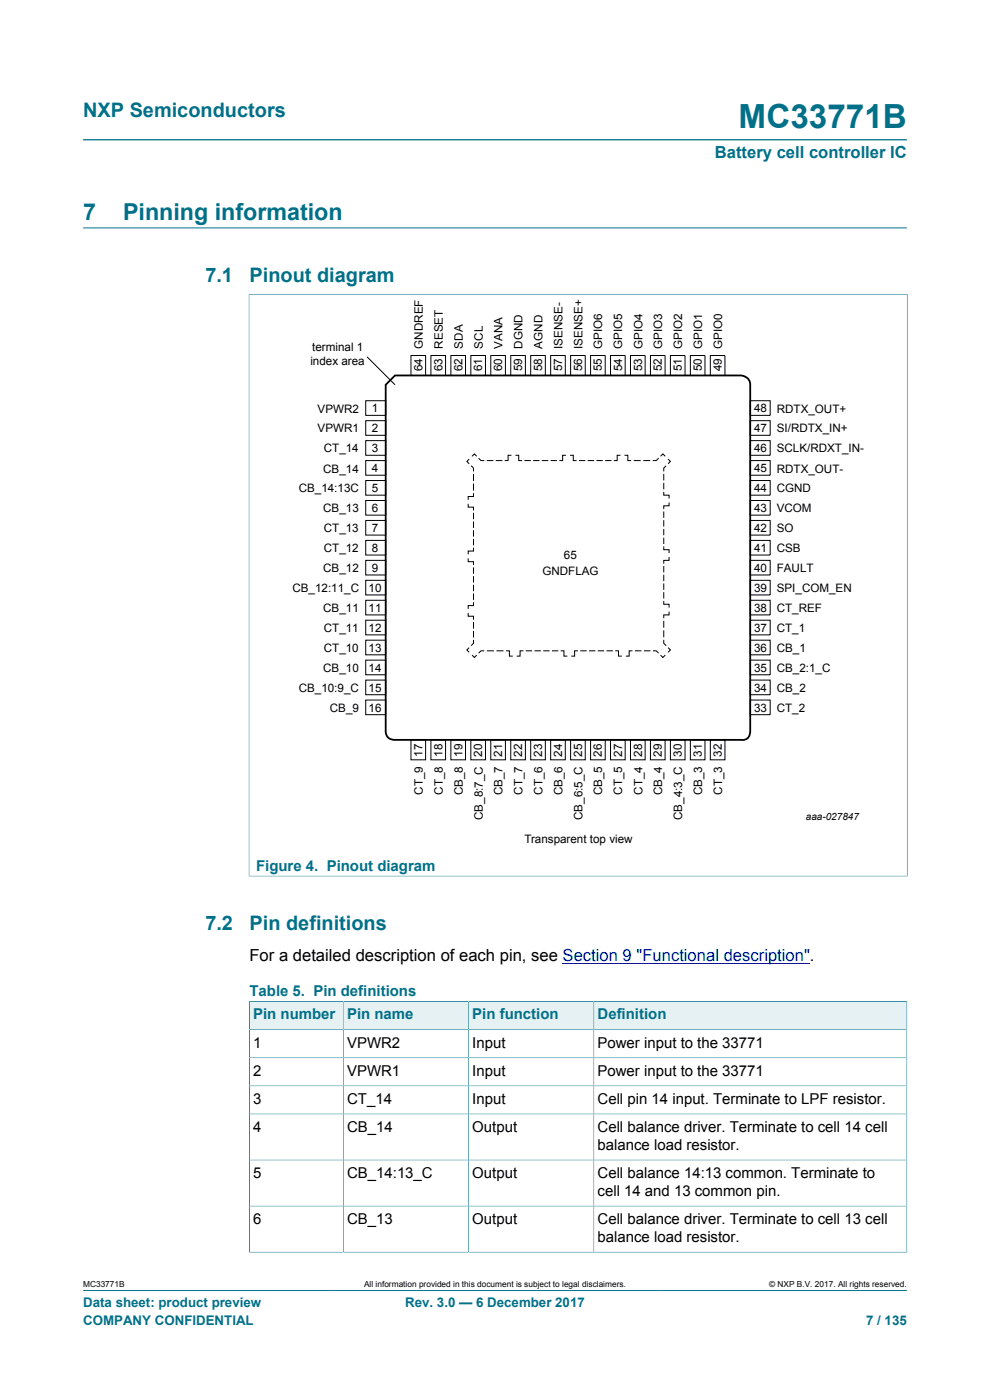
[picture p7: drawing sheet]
<svg xmlns="http://www.w3.org/2000/svg" width="210mm" height="297mm" viewBox="0 0 210 297" stroke-linecap="round" stroke-linejoin="round" font-family="sans-serif">
<path d="M17.6 29.7h174.8M17.6 48.3h174.8M52.7 62.4h139.8M52.8 62.3v123.6M192.4 62.3v123.6M52.7 185.9h139.8M17.6 273.8h174.8" fill="none" stroke="#007088" stroke-width=".21"/>
<g fill="none" stroke="#000" stroke-width=".21">
<path d="M77.9 75.7l5.9 5.9M87.2 75.4h3.1v4.3h-3.1zM91.4 75.4h3.1v4.3h-3.1zM95.6 75.4h3.1v4.3h-3.1zM99.9 75.4h3.1v4.3h-3.1zM104.1 75.4h3.1v4.3h-3.1zM108.3 75.4h3.1v4.3h-3.1zM112.6 75.4h3.1v4.3h-3.1zM116.8 75.4h3.1v4.3h-3.1zM121 75.4h3.1v4.3h-3.1zM125.3 75.4h3.1v4.3h-3.1zM129.5 75.4h3.1v4.3h-3.1z"/>
<path d="M133.7 75.4h3.1v4.3h-3.1zM138 75.4h3.1v4.3h-3.1zM142.2 75.4h3.1v4.3h-3.1zM146.4 75.4h3.1v4.3h-3.1zM150.7 75.4h3.1v4.3h-3.1zM77.6 85h4.2v3.1h-4.2zM77.6 89.2h4.2v3.1h-4.2zM77.6 93.5h4.2v3.1h-4.2zM77.6 97.7h4.2v3.1h-4.2zM99.5 97.4l-.5 .5 .5 .5M99.9 98.8l.5 .5v.7M100.1 96.8l.5-.5 .5 .5"/>
<path d="M101.5 97.2l.5 .5h.7M103.3 97.7h1.3M105.2 97.7h1.4M108.5 96.6h-.7v1.1h-.7M109.3 96.6h.7v1.1h.7M111.2 97.7h1.4M113.1 97.7h1.3M114.9 97.7h1.4M116.8 97.7h1.3M120.1 96.6h-.8v1.1h-.7M120.9 96.6h.7v1.1h.7M122.8 97.7h1.4"/>
<path d="M124.7 97.7h1.3M126.5 97.7h1.4M128.4 97.7h1.3M131.6 96.6h-.7v1.1h-.7M132.5 96.6h.7v1.1h.7M134.4 97.7h1.5M136.4 97.7h1.5M139.7 97.2l-.5 .5h-.7M140.1 96.8l.5-.5 .5 .5M141.3 98.8l-.5 .5v.7M141.7 97.4l.5 .5-.5 .5M159.1 85h4.3v3.1h-4.3z"/>
<path d="M159.1 89.2h4.3v3.1h-4.3zM159.1 93.5h4.3v3.1h-4.3zM159.1 97.7h4.3v3.1h-4.3zM77.6 101.9h4.2v3.1h-4.2zM77.6 106.2h4.2v3.1h-4.2zM77.6 110.4h4.2v3.1h-4.2zM77.6 114.6h4.2v3.1h-4.2zM77.6 118.9h4.2v3.1h-4.2zM99.3 118.5v.7h1.1v.7M99.3 106.9v.7h1.1v.7M100.4 116.2v.7h-1.1v.7M100.4 114.3v1.4"/>
<path d="M100.4 112.5v1.3M100.4 110.6v1.4M100.4 108.8v1.3M100.4 104.6v.7h-1.1v.7M100.4 100.6v1.4M100.4 102.6v1.5M140.8 104.3v.7h1.1v.8M140.8 108.5v1.4M140.8 110.4v1.3M140.8 112.2v1.4M140.8 114.1v1.3M140.8 115.9v.7h1.1v.7"/>
<path d="M140.8 100.5v1.4M140.8 102.4v1.4M141.9 106.6v.7h-1.1v.7M141.9 118.2v.7h-1.1v.7M159.1 101.9h4.3v3.1h-4.3zM159.1 106.2h4.3v3.1h-4.3zM159.1 110.4h4.3v3.1h-4.3zM159.1 114.6h4.3v3.1h-4.3zM159.1 118.9h4.3v3.1h-4.3zM77.6 123.1h4.2v3.1h-4.2zM77.6 127.3h4.2v3.1h-4.2zM77.6 131.6h4.2v3.1h-4.2z"/>
<path d="M77.6 135.8h4.2v3.1h-4.2zM99.3 130v.7h1.1v.7M99.5 137.4l-.5 .5 .5 .5M100.4 135.8v.7l-.5 .5M100.4 127.8v.7h-1.1v.7M100.4 125.9v1.4M100.4 124.1v1.3M100.4 122.2v1.4M100.4 120.4v1.3M100.4 132v1.3M100.4 133.9v1.3M101.1 139l-.5 .5-.5-.5"/>
<path d="M102.7 138.1h-.7l-.5 .5M103.3 138.1h1.5M105.3 138.1h1.5M107.4 138.1h.7v1.1h.7M111 138.1h-.7v1.1h-.7M111.5 138.1h1.4M113.4 138.1h1.3M115.2 138.1h1.4M117.1 138.1h1.3M118.9 138.1h.7v1.1h.7M122.6 138.1h-.7v1.1h-.7M123.1 138.1h1.3"/>
<path d="M124.9 138.1h1.4M126.8 138.1h1.3M128.6 138.1h1.4M130.5 138.1h.7v1.1h.7M134.2 138.1h-.7v1.1h-.7M134.7 138.1h1.4M136.6 138.1h1.4M138.5 138.1h.7l.5 .5M140.1 139l.5 .5 .5-.5M140.8 120.1v1.3M140.8 121.9v1.4M140.8 123.8v1.3"/>
<path d="M140.8 125.6v1.4M140.8 127.5v.7h1.1v.7M140.8 131.7v1.5M140.8 133.7v1.5M140.8 135.7v.8l.5 .5M141.7 137.4l.5 .5-.5 .5M141.9 129.7v.7h-1.1v.8M159.1 123.1h4.3v3.1h-4.3zM159.1 127.3h4.3v3.1h-4.3zM159.1 131.6h4.3v3.1h-4.3zM159.1 135.8h4.3v3.1h-4.3zM77.6 140h4.2v3.1h-4.2z"/>
<path d="M77.6 144.3h4.2v3.1h-4.2zM77.6 148.5h4.2v3.1h-4.2zM87.2 157h3.1v4.2h-3.1zM91.4 157h3.1v4.2h-3.1zM95.6 157h3.1v4.2h-3.1zM99.9 157h3.1v4.2h-3.1zM104.1 157h3.1v4.2h-3.1zM108.3 157h3.1v4.2h-3.1zM112.6 157h3.1v4.2h-3.1zM116.8 157h3.1v4.2h-3.1zM121 157h3.1v4.2h-3.1zM125.3 157h3.1v4.2h-3.1z"/>
<path d="M129.5 157h3.1v4.2h-3.1zM133.7 157h3.1v4.2h-3.1zM138 157h3.1v4.2h-3.1zM142.2 157h3.1v4.2h-3.1zM146.4 157h3.1v4.2h-3.1zM150.7 157h3.1v4.2h-3.1zM159.1 140h4.3v3.1h-4.3zM159.1 144.3h4.3v3.1h-4.3zM159.1 148.5h4.3v3.1h-4.3z"/>
</g>
<path d="M81.8 81.6l2-1.9h73.5a2.02 2.02 0 0 1 1.8 1.9v73.4a1.65 1.65 0 0 1-1.9 2h-73.4a1.77 1.77 0 0 1-2-2z" fill="none" stroke="#000" stroke-width=".38"/>
<path d="M119.3 204.3h52.5" fill="none" stroke="#00f" stroke-width=".21"/>
<path d="M53 212.6h19.7v5.7h-19.7z" fill="#e6f1f3"/>
<path d="M52.9 212.4v6h19.9v-5.9h-20" fill="none" stroke="#007088" stroke-width=".21"/>
<path d="M72.9 212.6h26.4v5.7h-26.4z" fill="#e6f1f3"/>
<path d="M72.8 212.5h26.6v5.9h-26.6z" fill="none" stroke="#007088" stroke-width=".21"/>
<path d="M99.5 212.6h26.4v5.7h-26.4z" fill="#e6f1f3"/>
<path d="M99.4 212.5h26.6v5.9h-26.6z" fill="none" stroke="#007088" stroke-width=".21"/>
<path d="M126 212.6h66.3v5.7h-66.3z" fill="#e6f1f3"/>
<path d="M72.8 218.4v47.2M99.4 218.4v47.2M192.4 212.4v53.3M192.4 218.4h-139.5v47.3M192.4 212.5h-66.4v53.1M52.9 224.4h139.5M52.9 230.4h139.5M52.9 236.3h139.5M52.9 246.1h139.5M52.9 255.9h139.5M52.8 265.6h139.6" fill="none" stroke="#007088" stroke-width=".21"/>
<text font-size="7.1" fill="#007088" x="156.7" y="27.2">MC33771B</text>
<g font-size="4.9" fill="#007088">
<text x="17.6" y="46.6">7</text>
<text x="26.1" y="46.6">Pinning information</text>
</g>
<g font-size="4.2" fill="#007088">
<text x="17.6" y="24.8">NXP Semiconductors</text>
<text x="43.6" y="59.8">7.1</text>
<text x="52.9" y="59.8">Pinout diagram</text>
<text x="43.6" y="197.3">7.2</text>
<text x="52.9" y="197.3">Pin definitions</text>
</g>
<text font-size="3.5" fill="#007088" x="151.6" y="33.5">Battery cell controller IC</text>
<text font-size="3.5" x="52.9" y="203.9">For a detailed description of each pin, see Section 9 &quot;Functional description&quot;.</text>
<g font-size="3.2" fill="#007088">
<text x="54.3" y="184.7">Figure 4. Pinout diagram</text>
<text x="52.9" y="211.4">Table 5. Pin definitions</text>
<text x="53.7" y="216.3">Pin number</text>
<text x="73.6" y="216.3">Pin name</text>
<text x="100.2" y="216.3">Pin function</text>
<text x="126.8" y="216.3">Definition</text>
</g>
<g font-size="3.2">
<text x="53.7" y="222.2">1</text>
<text x="73.6" y="222.2">VPWR2</text>
<text x="100.2" y="222.2">Input</text>
<text x="126.8" y="222.2">Power input to the 33771</text>
<text x="53.7" y="228.2">2</text>
<text x="73.6" y="228.2">VPWR1</text>
<text x="100.2" y="228.2">Input</text>
<text x="126.8" y="228.2">Power input to the 33771</text>
<text x="53.7" y="234.2">3</text>
<text x="73.6" y="234.2">CT_14</text>
<text x="100.2" y="234.2">Input</text>
<text x="126.8" y="234.2">Cell pin 14 input. Terminate to LPF resistor.</text>
<text x="53.7" y="240.1">4</text>
<text x="73.6" y="240.1">CB_14</text>
<text x="100.2" y="240.1">Output</text>
<text x="126.8" y="240.1">Cell balance driver. Terminate to cell 14 cell</text>
<text x="126.8" y="243.9">balance load resistor.</text>
<text x="53.7" y="249.9">5</text>
<text x="73.6" y="249.9">CB_14:13_C</text>
<text x="100.2" y="249.9">Output</text>
<text x="126.8" y="249.9">Cell balance 14:13 common. Terminate to</text>
<text x="126.8" y="253.7">cell 14 and 13 common pin.</text>
<text x="53.7" y="259.7">6</text>
<text x="73.6" y="259.7">CB_13</text>
<text x="100.2" y="259.7">Output</text>
<text x="126.8" y="259.7">Cell balance driver. Terminate to cell 13 cell</text>
<text x="126.8" y="263.5">balance load resistor.</text>
</g>
<g font-size="2.8" fill="#007088">
<text x="17.6" y="277.3">Data sheet: product preview</text>
<text x="17.6" y="281">COMPANY CONFIDENTIAL</text>
<text x="86" y="277.3">Rev. 3.0 — 6 December 2017</text>
<text x="183.7" y="281">7 / 135</text>
</g>
<g font-size="2.5">
<text x="65.8" y="77.5">index area</text>
<text x="66.2" y="74.5">terminal 1</text>
<text x="89.7" y="74" transform="rotate(-90 89.7 74)">GNDREF</text>
<text x="93.9" y="74" transform="rotate(-90 93.9 74)">RESET</text>
<text x="98.2" y="74" transform="rotate(-90 98.2 74)">SDA</text>
<text x="102.4" y="74" transform="rotate(-90 102.4 74)">SCL</text>
<text x="106.6" y="74" transform="rotate(-90 106.6 74)">VANA</text>
<text x="110.9" y="74" transform="rotate(-90 110.9 74)">DGND</text>
<text x="115.1" y="74" transform="rotate(-90 115.1 74)">AGND</text>
<text x="119.3" y="74" transform="rotate(-90 119.3 74)">ISENSE-</text>
<text x="123.6" y="74" transform="rotate(-90 123.6 74)">ISENSE+</text>
<text x="127.8" y="74" transform="rotate(-90 127.8 74)">GPIO6</text>
<text x="132" y="74" transform="rotate(-90 132 74)">GPIO5</text>
<text x="136.3" y="74" transform="rotate(-90 136.3 74)">GPIO4</text>
<text x="140.4" y="74" transform="rotate(-90 140.4 74)">GPIO3</text>
<text x="144.7" y="74" transform="rotate(-90 144.7 74)">GPIO2</text>
<text x="149" y="74" transform="rotate(-90 149 74)">GPIO1</text>
<text x="153.2" y="74" transform="rotate(-90 153.2 74)">GPIO0</text>
<text x="89.6" y="78.7" transform="rotate(-90 89.6 78.7)">64</text>
<text x="93.8" y="78.7" transform="rotate(-90 93.8 78.7)">63</text>
<text x="98.1" y="78.7" transform="rotate(-90 98.1 78.7)">62</text>
<text x="102.3" y="78.7" transform="rotate(-90 102.3 78.7)">61</text>
<text x="106.5" y="78.7" transform="rotate(-90 106.5 78.7)">60</text>
<text x="110.8" y="78.7" transform="rotate(-90 110.8 78.7)">59</text>
<text x="115" y="78.7" transform="rotate(-90 115 78.7)">58</text>
<text x="119.2" y="78.7" transform="rotate(-90 119.2 78.7)">57</text>
<text x="123.5" y="78.7" transform="rotate(-90 123.5 78.7)">56</text>
<text x="127.7" y="78.7" transform="rotate(-90 127.7 78.7)">55</text>
<text x="131.9" y="78.7" transform="rotate(-90 131.9 78.7)">54</text>
<text x="136.2" y="78.7" transform="rotate(-90 136.2 78.7)">53</text>
<text x="140.4" y="78.7" transform="rotate(-90 140.4 78.7)">52</text>
<text x="144.6" y="78.7" transform="rotate(-90 144.6 78.7)">51</text>
<text x="148.9" y="78.7" transform="rotate(-90 148.9 78.7)">50</text>
<text x="153.1" y="78.7" transform="rotate(-90 153.1 78.7)">49</text>
<text x="67.4" y="87.5">VPWR2</text>
<text x="78.9" y="87.5">1</text>
<text x="160" y="87.5">48</text>
<text x="164.8" y="87.5">RDTX_OUT+</text>
<text x="67.4" y="91.7">VPWR1</text>
<text x="68.7" y="96">CT_14</text>
<text x="78.9" y="91.7">2</text>
<text x="78.9" y="95.9">3</text>
<text x="160" y="91.7">47</text>
<text x="160" y="95.9">46</text>
<text x="164.8" y="91.7">SI/RDTX_IN+</text>
<text x="164.8" y="96">SCLK/RDXT_IN-</text>
<text x="68.6" y="100.2">CB_14</text>
<text x="78.9" y="100.2">4</text>
<text x="160" y="100.2">45</text>
<text x="164.8" y="100.2">RDTX_OUT-</text>
<text x="63.4" y="104.4">CB_14:13C</text>
<text x="78.9" y="104.4">5</text>
<text x="160" y="104.4">44</text>
<text x="164.8" y="104.4">CGND</text>
<text x="68.6" y="108.7">CB_13</text>
<text x="68.7" y="112.9">CT_13</text>
<text x="78.9" y="108.6">6</text>
<text x="78.9" y="112.9">7</text>
<text x="160" y="108.6">43</text>
<text x="160" y="112.9">42</text>
<text x="164.8" y="108.7">VCOM</text>
<text x="164.8" y="112.9">SO</text>
<text x="68.7" y="117.1">CT_12</text>
<text x="78.9" y="117.1">8</text>
<text x="119.6" y="118.7">65</text>
<text x="160" y="117.1">41</text>
<text x="164.8" y="117.1">CSB</text>
<text x="62" y="125.6">CB_12:11_C</text>
<text x="68.6" y="121.4">CB_12</text>
<text x="78.2" y="125.6">10</text>
<text x="78.9" y="121.3">9</text>
<text x="115.1" y="122">GNDFLAG</text>
<text x="160" y="121.3">40</text>
<text x="160" y="125.6">39</text>
<text x="164.8" y="121.4">FAULT</text>
<text x="164.8" y="125.6">SPI_COM_EN</text>
<text x="68.6" y="129.8">CB_11</text>
<text x="78.2" y="129.8">11</text>
<text x="160" y="129.8">38</text>
<text x="164.8" y="129.8">CT_REF</text>
<text x="68.7" y="134.1">CT_11</text>
<text x="78.2" y="134">12</text>
<text x="160" y="134">37</text>
<text x="164.8" y="134.1">CT_1</text>
<text x="68.6" y="142.5">CB_10</text>
<text x="68.7" y="138.3">CT_10</text>
<text x="78.2" y="138.3">13</text>
<text x="78.2" y="142.5">14</text>
<text x="160" y="138.3">36</text>
<text x="160" y="142.5">35</text>
<text x="164.8" y="138.3">CB_1</text>
<text x="164.8" y="142.5">CB_2:1_C</text>
<text x="63.4" y="146.8">CB_10:9_C</text>
<text x="78.2" y="146.7">15</text>
<text x="160" y="146.7">34</text>
<text x="164.8" y="146.8">CB_2</text>
<text x="70" y="151">CB_9</text>
<text x="78.2" y="151">16</text>
<text x="160" y="151">33</text>
<text x="164.8" y="151">CT_2</text>
<text x="89.6" y="160.6" transform="rotate(-90 89.6 160.6)">17</text>
<text x="93.8" y="160.6" transform="rotate(-90 93.8 160.6)">18</text>
<text x="98.1" y="160.6" transform="rotate(-90 98.1 160.6)">19</text>
<text x="102.3" y="160.6" transform="rotate(-90 102.3 160.6)">20</text>
<text x="106.5" y="160.6" transform="rotate(-90 106.5 160.6)">21</text>
<text x="110.8" y="160.6" transform="rotate(-90 110.8 160.6)">22</text>
<text x="115" y="160.6" transform="rotate(-90 115 160.6)">23</text>
<text x="119.2" y="160.6" transform="rotate(-90 119.2 160.6)">24</text>
<text x="123.5" y="160.6" transform="rotate(-90 123.5 160.6)">25</text>
<text x="127.7" y="160.6" transform="rotate(-90 127.7 160.6)">26</text>
<text x="131.9" y="160.6" transform="rotate(-90 131.9 160.6)">27</text>
<text x="136.2" y="160.6" transform="rotate(-90 136.2 160.6)">28</text>
<text x="140.4" y="160.6" transform="rotate(-90 140.4 160.6)">29</text>
<text x="144.6" y="160.6" transform="rotate(-90 144.6 160.6)">30</text>
<text x="148.9" y="160.6" transform="rotate(-90 148.9 160.6)">31</text>
<text x="153.1" y="160.6" transform="rotate(-90 153.1 160.6)">32</text>
<text x="89.7" y="168.6" transform="rotate(-90 89.7 168.6)">CT_9</text>
<text x="93.9" y="168.6" transform="rotate(-90 93.9 168.6)">CT_8</text>
<text x="98.2" y="168.8" transform="rotate(-90 98.2 168.8)">CB_8</text>
<text x="102.4" y="174" transform="rotate(-90 102.4 174)">CB_8:7_C</text>
<text x="106.6" y="168.8" transform="rotate(-90 106.6 168.8)">CB_7</text>
<text x="110.9" y="168.6" transform="rotate(-90 110.9 168.6)">CT_7</text>
<text x="115.1" y="168.6" transform="rotate(-90 115.1 168.6)">CT_6</text>
<text x="119.3" y="168.8" transform="rotate(-90 119.3 168.8)">CB_6</text>
<text x="123.6" y="174" transform="rotate(-90 123.6 174)">CB_6:5_C</text>
<text x="127.8" y="168.8" transform="rotate(-90 127.8 168.8)">CB_5</text>
<text x="132" y="168.6" transform="rotate(-90 132 168.6)">CT_5</text>
<text x="136.3" y="168.6" transform="rotate(-90 136.3 168.6)">CT_4</text>
<text x="140.4" y="168.8" transform="rotate(-90 140.4 168.8)">CB_4</text>
<text x="144.7" y="174" transform="rotate(-90 144.7 174)">CB_4:3_C</text>
<text x="149" y="168.8" transform="rotate(-90 149 168.8)">CB_3</text>
<text x="153.2" y="168.6" transform="rotate(-90 153.2 168.6)">CT_3</text>
<text x="111.2" y="178.8">Transparent top view</text>
</g>
<text font-size="2.1" x="170.9" y="174">aaa-027847</text>
<g font-size="1.8">
<text x="17.6" y="273.1">MC33771B</text>
<text x="77.2" y="273.1">All information provided in this document is subject to legal disclaimers.</text>
<text x="163.2" y="273.1">© NXP B.V. 2017. All rights reserved.</text>
</g>
</svg>
